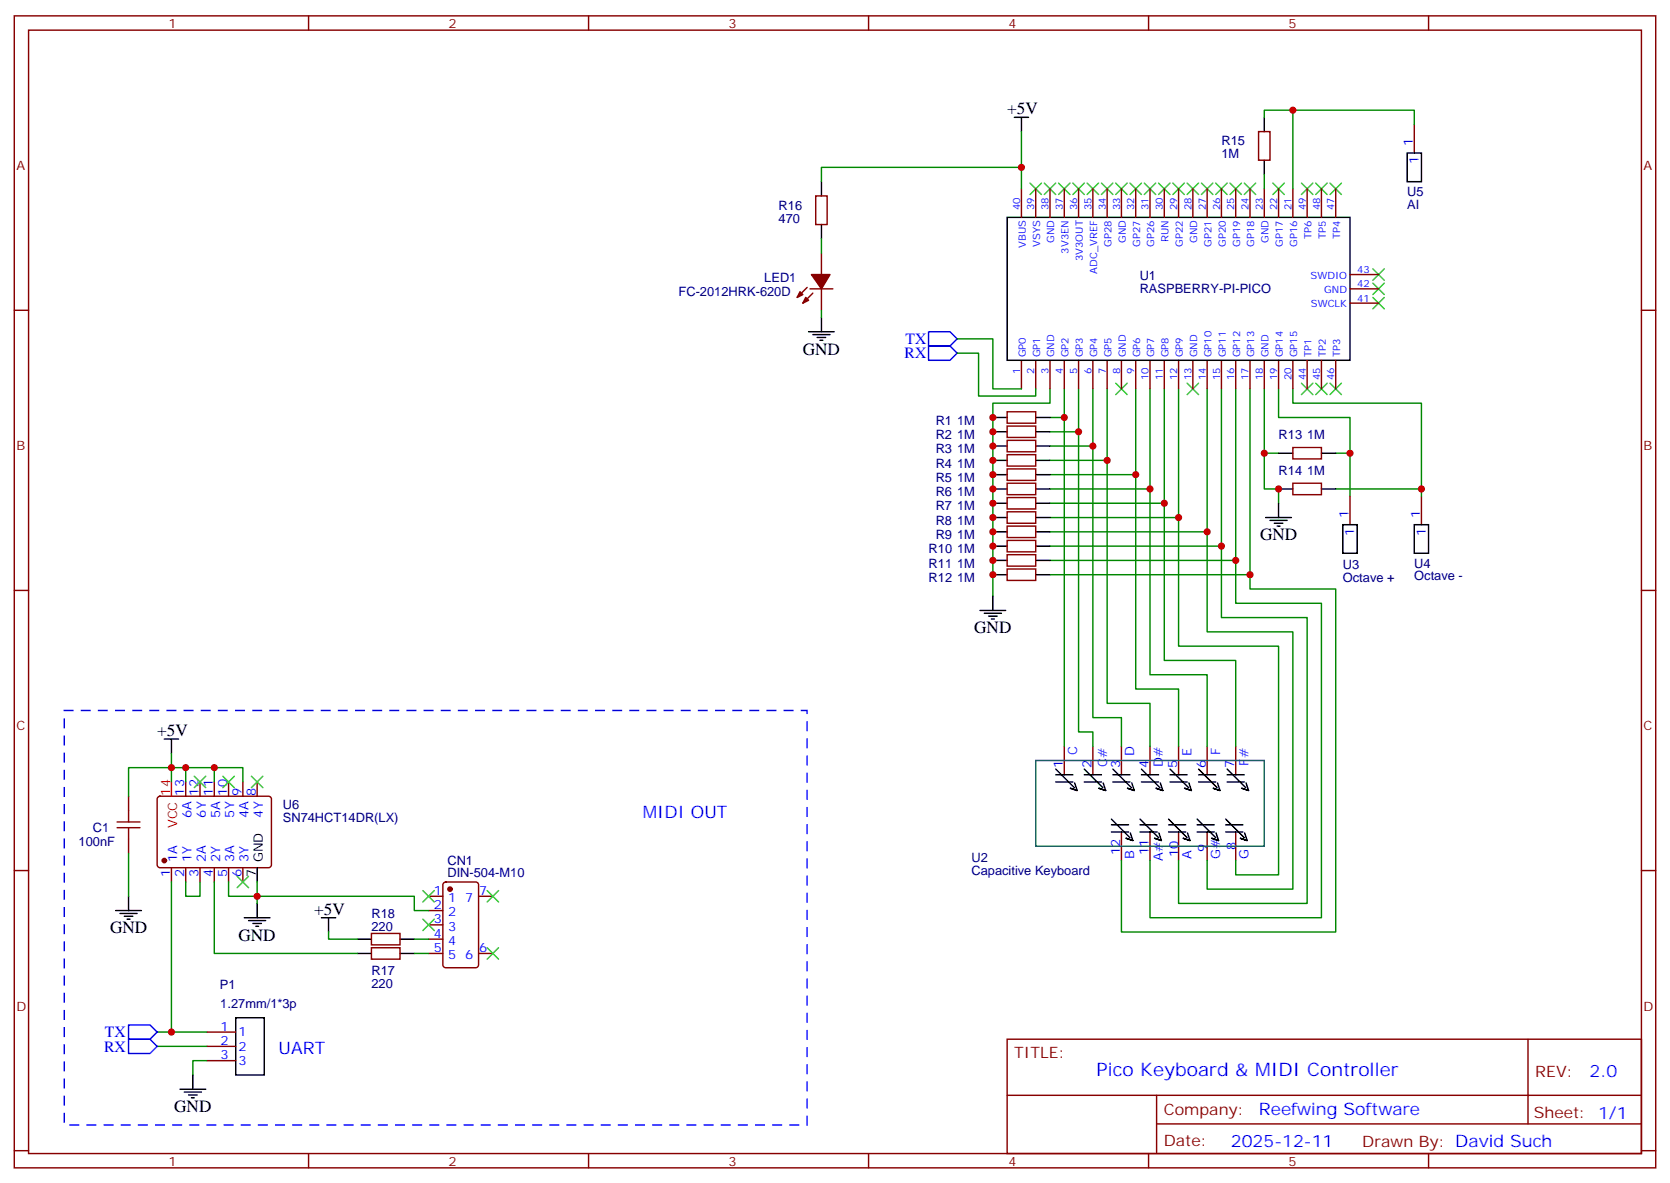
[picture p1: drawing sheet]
<svg xmlns="http://www.w3.org/2000/svg" width="412mm" height="292mm" viewBox="0 0 412 292" stroke-linecap="round" stroke-linejoin="round" font-family="sans-serif">
<g fill="none" stroke="#870000" stroke-width=".35">
<path d="M3.5 3.9h405.4v284.4h-405.4zM7.1 7.4h398.2v277.3h-398.2zM76.2 3.9v3.5M145.3 3.9v3.5M214.5 3.9v3.5M283.6 3.9v3.5M352.8 3.9v3.5M310.8 32.5h2.8v7h-2.8zM349.2 30.7v7.1M201.4 48.4h2.9v7h-2.9zM252.2 46.6v7.1M255.8 46.6v7.1"/>
<path d="M259.3 46.6v7.1M262.8 46.6v7.1M266.3 46.6v7.1M269.9 46.6v7.1M273.4 46.6v7.1M276.9 46.6v7.1M280.5 46.6v7.1M284 46.6v7.1M287.5 46.6v7.1M291 46.6v7.1M294.6 46.6v7.1M298.1 46.6v7.1"/>
<path d="M301.6 46.6v7.1M305.2 46.6v7.1M308.7 46.6v7.1M312.2 46.6v7.1M315.7 46.6v7.1M319.3 46.6v7.1M322.8 46.6v7.1M326.3 46.6v7.1M329.8 46.6v7.1M3.5 76.6h3.6M199.3 70.9l-2.5 2.5M200 71.3h5.7"/>
<path d="M200.7 72.4l-2.4 2.4M202.8 62.5v5.3M202.8 71.3v5.3M333.4 74.8h7M333.4 71.3h7M333.4 67.8h7M405.3 76.6h3.6M252.2 88.9v7.1M255.8 88.9v7.1M259.3 88.9v7.1M262.8 88.9v7.1M266.3 88.9v7.1"/>
<path d="M269.9 88.9v7.1M273.4 88.9v7.1M276.9 88.9v7.1M280.5 88.9v7.1M284 88.9v7.1M287.5 88.9v7.1M291 88.9v7.1M294.6 88.9v7.1M298.1 88.9v7.1M301.6 88.9v7.1M305.2 88.9v7.1M308.7 88.9v7.1"/>
<path d="M312.2 88.9v7.1M315.7 88.9v7.1M319.3 88.9v7.1M322.8 88.9v7.1M326.3 88.9v7.1M329.8 88.9v7.1M248.7 119.3h7.1v2.8h-7.1zM248.7 115.7h7.1v2.9h-7.1zM248.7 112.2h7.1v2.8h-7.1zM248.7 108.7h7.1v2.8h-7.1zM248.7 105.2h7.1v2.8h-7.1zM248.7 101.6h7.1v2.9h-7.1z"/>
<path d="M319.3 119.3h7v2.8h-7zM319.3 110.5h7v2.8h-7zM248.7 136.9h7.1v2.8h-7.1zM248.7 133.4h7.1v2.8h-7.1zM248.7 129.9h7.1v2.8h-7.1zM248.7 126.3h7.1v2.9h-7.1zM248.7 122.8h7.1v2.8h-7.1zM333.4 122.4v7.1M351 122.4v7.1M3.5 145.7h3.6M248.7 140.4h7.1v2.9h-7.1zM405.3 145.7h3.6"/>
<path d="M31.7 196.5v3.6M39 196.7l.5-.2h26.8a.71 .71 0 0 1 .7 .7v16.3a.76 .76 0 0 1-.7 .7h-26.8a.76 .76 0 0 1-.7-.7v-16.3zM45.9 193v3.5M49.4 193v3.5M52.9 193v3.5M56.4 193v3.5M60 193v3.5M63.5 193v3.5M262.8 184.2v7M269.9 184.2v7M276.9 184.2v7M284 184.2v7"/>
<path d="M291 184.2v7M298.1 184.2v7M305.2 184.2v7M3.5 214.9h3.6M31.7 207.1v3.5M42.3 214.2v3.5M45.9 214.2v3.5M49.4 214.2v3.5M52.9 214.2v3.5M56.4 214.2v3.5M60 214.2v3.5M109.6 217.9l.5-.2h7.4a.71 .71 0 0 1 .7 .7v19.8a.76 .76 0 0 1-.7 .7h-7.4a.76 .76 0 0 1-.7-.7v-19.8z"/>
<path d="M276.9 205.4v7M284 205.4v7M291 205.4v7M298.1 205.4v7M305.2 205.4v7M405.3 214.9h3.6M91.7 233.9h7.1v2.8h-7.1zM91.7 230.4h7.1v2.8h-7.1zM105.8 221.2h3.6M105.8 224.8h3.6M105.8 228.3h3.6M105.8 231.8h3.6"/>
<path d="M105.8 235.3h3.6M118.2 221.2h3.5M118.2 235.3h3.5M51.2 254.7h7M51.2 258.3h7M248.7 256.5h156.6v28.2h-156.6zM377.3 256.5v20.9M51.2 261.8h7M248.7 270.4h156.5M285.6 277.4h119.6M285.6 270.4v14.1M3.5 284h3.6"/>
<path d="M76.2 284.7v3.6M145.3 284.7v3.6M214.5 284.7v3.6M283.6 284.7v3.6M352.8 284.7v3.6M405.3 284h3.6"/>
</g>
<g fill="none" stroke="#000" stroke-width=".35">
<path d="M250.5 29h3.5M252.2 29v3.5M312.2 29v3.5M312.2 39.5v3.6M347.5 37.8h3.5v7h-3.5zM202.8 44.8v3.6M202.8 55.4v3.5M248.7 53.7h84.7v35.2h-84.7zM202.8 78.4v3.5M199.7 81.9h6.3M200.7 82.6h4.3M201.8 83.3h2.1"/>
<path d="M202.5 84h.7M245.2 117.2h3.5M245.2 113.6h3.5M245.2 110.1h3.5M245.2 106.6h3.5M245.2 103h3.5M255.8 117.2h3.5M255.8 113.6h3.5M255.8 110.1h3.5M255.8 106.6h3.5M255.8 103h3.5M315.7 111.9h3.6"/>
<path d="M326.3 111.9h3.5M245.2 120.7h3.5M245.2 127.7h3.5M245.2 138.3h3.5M245.2 134.8h3.5M245.2 131.3h3.5M245.2 124.2h3.5M255.8 120.7h3.5M255.8 127.7h3.5M255.8 138.3h3.5M255.8 134.8h3.5M255.8 131.3h3.5"/>
<path d="M255.8 124.2h3.5M312.6 127.7h6.3M313.6 128.4h4.3M314.7 129.2h2.1M315.4 129.9h.7M315.7 120.7h3.6M315.7 124.2v3.5M326.3 120.7h3.5M331.6 129.5h3.5v7.1h-3.5zM349.2 129.5h3.6v7.1h-3.6zM242 150.7h6.4M243.1 151.4h4.2"/>
<path d="M244.1 152.1h2.1M244.8 152.8h.7M245.2 141.9h3.5M245.2 147.1v3.6M255.8 141.9h3.5M40.6 182.4h3.5M42.3 182.4v3.5M260.7 191.2h4.2M260.7 193h4.2M260.7 189.8l4.6 4.6M265.4 193.3l.6 1.8-1.9-.6 1.9 .6M267.8 191.2h4.2"/>
<path d="M267.8 193h4.2M267.8 189.8l4.5 4.6M272.4 193.3l.6 1.8-1.8-.6 1.8 .6M274.8 191.2h4.2M274.8 193h4.2M274.8 189.8l4.6 4.6M279.5 193.3l.6 1.8-1.9-.6 1.9 .6M281.9 191.2h4.2M281.9 193h4.2M281.9 189.8l4.6 4.6M286.5 193.3l.7 1.8-1.9-.6 1.9 .6M288.9 191.2h4.3"/>
<path d="M288.9 193h4.3M288.9 189.8l4.6 4.6M293.6 193.3l.6 1.8-1.9-.6 1.9 .6M296 191.2h4.2M296 193h4.2M296 189.8l4.6 4.6M300.6 193.3l.7 1.8-1.9-.6 1.9 .6M303 191.2h4.3M303 193h4.3M303 189.8l4.6 4.6M307.7 193.3l.6 1.8-1.8-.6 1.8 .6M63.5 214.2v3.5"/>
<path d="M274.5 203.6h4.2M274.5 205.4h4.2M274.5 202.2l4.5 4.6M279.1 205.6l.7 1.9-1.9-.7 1.9 .7M281.5 203.6h4.3M281.5 205.4h4.3M281.5 202.2l4.6 4.6M286.2 205.6l.6 1.9-1.9-.7 1.9 .7M288.6 203.6h4.2M288.6 205.4h4.2M288.6 202.2l4.6 4.6M293.2 205.6l.7 1.9-1.9-.7 1.9 .7"/>
<path d="M295.6 203.6h4.3M295.6 205.4h4.3M295.6 202.2l4.6 4.6M300.3 205.6l.6 1.9-1.9-.7 1.9 .7M302.7 203.6h4.2M302.7 205.4h4.2M302.7 202.2l4.6 4.6M307.4 205.6l.6 1.9-1.9-.7 1.9 .7M28.6 224.8h6.3M29.6 225.5h4.3M30.7 226.2h2.1M31.4 226.9h.7"/>
<path d="M31.7 221.2v3.6M60.3 226.5h6.4M61.4 227.2h4.2M62.4 227.9h2.2M63.1 228.6h.8M63.5 223v3.5M79.4 226.5h3.5M81.1 226.5v3.5M88.2 235.3h3.5M88.2 231.8h3.5M98.8 235.3h3.5M98.8 231.8h3.5"/>
<path d="M58.2 251.2h7.1v14.1h-7.1zM44.4 268.9h6.4M45.5 269.6h4.2M46.6 270.3h2.1M47.3 271h.7M47.6 265.3v3.6"/>
</g>
<path d="M255.8 187.7h56.4v21.2h-56.4z" fill="none" stroke="#066" stroke-width=".35"/>
<g fill="none" stroke="#3c3" stroke-width=".35">
<path d="M254.4 45.2l2.8 2.8M257.2 45.2l-2.8 2.8M257.9 45.2l2.8 2.8M260.7 45.2l-2.8 2.8M261.4 45.2l2.8 2.8M264.2 45.2l-2.8 2.8M264.9 45.2l2.9 2.8M267.8 45.2l-2.9 2.8M268.5 45.2l2.8 2.8M271.3 45.2l-2.8 2.8M272 45.2l2.8 2.8M274.8 45.2l-2.8 2.8"/>
<path d="M275.5 45.2l2.8 2.8M278.3 45.2l-2.8 2.8M279 45.2l2.9 2.8M281.9 45.2l-2.9 2.8M282.6 45.2l2.8 2.8M285.4 45.2l-2.8 2.8M286.1 45.2l2.8 2.8M288.9 45.2l-2.8 2.8M289.6 45.2l2.9 2.8M292.5 45.2l-2.9 2.8M293.2 45.2l2.8 2.8M296 45.2l-2.8 2.8"/>
<path d="M296.7 45.2l2.8 2.8M299.5 45.2l-2.8 2.8M300.2 45.2l2.8 2.8M303 45.2l-2.8 2.8M303.7 45.2l2.9 2.8M306.6 45.2l-2.9 2.8M307.3 45.2l2.8 2.8M310.1 45.2l-2.8 2.8M314.3 45.2l2.8 2.8M317.1 45.2l-2.8 2.8M321.4 45.2l2.8 2.8M324.2 45.2l-2.8 2.8"/>
<path d="M324.9 45.2l2.8 2.8M327.7 45.2l-2.8 2.8M328.4 45.2l2.9 2.8M331.3 45.2l-2.9 2.8M339 66.4l2.8 2.8M339 69.9l2.8 2.8M339 73.4l2.8 2.8M341.8 66.4l-2.8 2.8M341.8 69.9l-2.8 2.8M341.8 73.4l-2.8 2.8M275.5 94.6l2.8 2.8M278.3 94.6l-2.8 2.8"/>
<path d="M293.2 94.6l2.8 2.8M296 94.6l-2.8 2.8M321.4 94.6l2.8 2.8M324.2 94.6l-2.8 2.8M324.9 94.6l2.8 2.8M327.7 94.6l-2.8 2.8M328.4 94.6l2.9 2.8M331.3 94.6l-2.9 2.8M48 191.6l2.8 2.8M50.8 191.6l-2.8 2.8M55 191.6l2.9 2.8M57.9 191.6l-2.9 2.8"/>
<path d="M62.1 191.6l2.8 2.8M64.9 191.6l-2.8 2.8M58.6 216.3l2.8 2.8M61.4 216.3l-2.8 2.8M104.4 219.8l2.8 2.8M107.2 219.8l-2.8 2.8M120.3 219.8l2.8 2.8M123.1 219.8l-2.8 2.8M104.4 226.9l2.8 2.8M107.2 226.9l-2.8 2.8M120.3 233.9l2.8 2.8M123.1 233.9l-2.8 2.8"/>
</g>
<g fill="none" stroke="#008700" stroke-width=".35">
<path d="M252.2 32.5v14.1M319.3 27.2h-7.1v1.8M349.2 30.7v-3.5h-29.9v19.4M202.8 58.9v3.6M252.2 41.3h-49.4v3.5M312.2 43.1v3.5M202.8 76.6v1.8M236.4 83.6h8.8v12.4h7M236.4 87.2h5.3v10.6h14.1v-1.8M259.3 96v3.5h-14.1v47.6M262.8 96v88.2M266.3 96v84.7h3.6v3.5"/>
<path d="M269.9 96v81.1h7v7.1M273.4 96v77.6h10.6v10.6M280.5 96v74.1h10.5v14.1M284 96v70.5h14.1v17.7M287.5 96v67h17.7v21.2M291 96v63.5h24.7v56.4h-10.5v-3.5M298.1 96v60h21.2v63.5h-21.2v-7.1M301.6 96v56.4h21.2v70.6h-31.8v-10.6M305.2 96v52.9h21.1v77.6h-42.3v-14.1M308.7 96v49.4h21.1v84.6h-52.9v-17.6M312.2 96v15.9h3.5M315.7 96v7h17.7v19.4"/>
<path d="M319.3 96v3.5h31.7v22.9M259.3 117.2h21.2M259.3 113.6h14.1M259.3 110.1h10.6M259.3 106.6h7M259.3 103h3.5M312.2 111.9v8.8h3.5v3.5M329.8 111.9h3.6M259.3 120.7h24.7M259.3 138.3h45.9M259.3 134.8h42.3M259.3 131.3h38.8"/>
<path d="M259.3 127.7h31.7M259.3 124.2h28.2M329.8 120.7h21.2M259.3 141.9h49.4M42.3 185.9v7.1M45.9 193v-3.5h-14.2v7M45.9 189.5h7v3.5M52.9 189.5h7.1v3.5M31.7 210.6v10.6M42.3 217.7v37M45.9 217.7v3.5h3.5v-3.5M52.9 217.7v17.6h35.3"/>
<path d="M56.4 217.7v3.5h45.9v3.6h3.5M63.5 217.7v5.3M81.1 230v1.8h7.1M102.3 231.8h3.5M102.3 235.3h3.5M38.8 258.3h12.4M38.8 254.7h12.4M51.2 261.8h-3.6v3.5"/>
</g>
<g fill="#870000" stroke="#870000" stroke-width=".35">
<path d="M199 73.4l.7 .7-1.4 .7z"/>
<path d="M197.6 72l.7 .7-1.5 .7z"/>
<path d="M200.4 67.8h4.6l-2.2 3.5z"/>
<circle cx="40.6" cy="212.4" r=".53"/>
<circle cx="111.1" cy="219.5" r=".53"/>
</g>
<path d="M42.3 193v3.5" fill="none" stroke="#f00" stroke-width=".35"/>
<path d="M229.3 81.9h5.3l1.8 1.7-1.8 1.8h-5.3zM229.3 85.4h5.3l1.8 1.8-1.8 1.7h-5.3zM31.7 256.5h5.3l1.8 1.8-1.8 1.7h-5.3zM31.7 253h5.3l1.8 1.7-1.8 1.8h-5.3z" fill="none" stroke="#00f" stroke-width=".35"/>
<path d="M15.9 175.4h183.4v102.3h-183.4z" fill="none" stroke="#00f" stroke-width=".35" stroke-dasharray="2.1 2.1"/>
<path d="M28.9 202.9h5.7M28.9 204.3h5.7M31.7 200.1v2.8M31.7 204.3v2.8" fill="none" stroke="#a10000" stroke-width=".35"/>
<g fill="#c00">
<circle cx="351" cy="120.7" r=".88"/>
<circle cx="315.7" cy="120.7" r=".88"/>
<circle cx="312.2" cy="111.9" r=".88"/>
<circle cx="333.4" cy="111.9" r=".88"/>
<circle cx="245.2" cy="141.9" r=".88"/>
<circle cx="245.2" cy="138.3" r=".88"/>
<circle cx="245.2" cy="134.8" r=".88"/>
<circle cx="245.2" cy="131.3" r=".88"/>
<circle cx="245.2" cy="127.7" r=".88"/>
<circle cx="245.2" cy="124.2" r=".88"/>
<circle cx="245.2" cy="120.7" r=".88"/>
<circle cx="245.2" cy="117.2" r=".88"/>
<circle cx="245.2" cy="113.6" r=".88"/>
<circle cx="245.2" cy="110.1" r=".88"/>
<circle cx="308.7" cy="141.9" r=".88"/>
<circle cx="305.2" cy="138.3" r=".88"/>
<circle cx="301.6" cy="134.8" r=".88"/>
<circle cx="298.1" cy="131.3" r=".88"/>
<circle cx="291" cy="127.7" r=".88"/>
<circle cx="287.5" cy="124.2" r=".88"/>
<circle cx="284" cy="120.7" r=".88"/>
<circle cx="280.5" cy="117.2" r=".88"/>
<circle cx="273.4" cy="113.6" r=".88"/>
<circle cx="269.9" cy="110.1" r=".88"/>
<circle cx="245.2" cy="106.6" r=".88"/>
<circle cx="266.3" cy="106.6" r=".88"/>
<circle cx="262.8" cy="103" r=".88"/>
<circle cx="245.2" cy="103" r=".88"/>
<circle cx="319.3" cy="27.2" r=".88"/>
<circle cx="252.2" cy="41.3" r=".88"/>
<circle cx="42.3" cy="254.7" r=".88"/>
<circle cx="42.3" cy="189.5" r=".88"/>
<circle cx="45.9" cy="189.5" r=".88"/>
<circle cx="52.9" cy="189.5" r=".88"/>
<circle cx="63.5" cy="221.2" r=".88"/>
</g>
<text font-size="4.6" fill="#00f" x="270.8" y="265.5">Pico Keyboard &amp; MIDI Controller</text>
<g font-size="4.2">
<text x="248.7" y="28.3">+5V</text>
<text x="198.3" y="87.5">GND</text>
<text x="311.1" y="133.4">GND</text>
<text x="240.6" y="156.3">GND</text>
<text x="38.8" y="181.7">+5V</text>
<text x="77.6" y="225.8">+5V</text>
<text x="27.2" y="230.4">GND</text>
<text x="58.9" y="232.2">GND</text>
<text x="43" y="274.5">GND</text>
</g>
<g font-size="4.2" fill="#00f">
<text x="158.7" y="201.8">MIDI OUT</text>
<text x="68.8" y="260">UART</text>
<text x="392.5" y="265.8">2.0</text>
<text x="310.9" y="275.3">Reefwing Software</text>
<text x="304" y="283.1">2025-12-11</text>
</g>
<g font-size="3.9" fill="#00f">
<text x="223.4" y="88.4">RX</text>
<text x="223.6" y="84.9">TX</text>
<text x="25.9" y="256">TX</text>
<text x="25.7" y="259.5">RX</text>
</g>
<g font-size="3.9" fill="#800">
<text x="250.5" y="261.1">TITLE:</text>
<text x="379.1" y="265.8">REV:</text>
<text x="287.4" y="275.3">Company:</text>
<text x="378.7" y="275.9">Sheet: 1/1</text>
<text x="287.4" y="283">Date:</text>
<text x="336.4" y="283.1">Drawn By: David Such</text>
</g>
<g font-size="3.2" fill="#800">
<text x="41.6" y="6.9">1</text>
<text x="110.8" y="6.9">2</text>
<text x="179.9" y="6.9">3</text>
<text x="249.1" y="6.9">4</text>
<text x="318.2" y="6.9">5</text>
<text x="4.1" y="42">A</text>
<text x="405.9" y="42">A</text>
<text x="4.1" y="111.2">B</text>
<text x="405.9" y="111.2">B</text>
<text x="4.1" y="180.3">C</text>
<text x="405.9" y="180.3">C</text>
<text x="4.1" y="249.4">D</text>
<text x="405.9" y="249.4">D</text>
<text x="41.6" y="287.7">1</text>
<text x="110.8" y="287.7">2</text>
<text x="179.9" y="287.7">3</text>
<text x="249.1" y="287.7">4</text>
<text x="318.2" y="287.7">5</text>
</g>
<g font-size="3.2" fill="#000080">
<text x="301.6" y="35.7">R15</text>
<text x="301.6" y="38.9">1M</text>
<text x="192.3" y="51.9">R16</text>
<text x="347.5" y="51.5">AI</text>
<text x="347.5" y="48.4">U5</text>
<text x="192.3" y="55.1">470</text>
<text x="188.7" y="69.5">LED1</text>
<text x="281.4" y="69.2">U1</text>
<text x="167.6" y="73.1">FC-2012HRK-620D</text>
<text x="281.4" y="72.4">RASPBERRY-PI-PICO</text>
<text x="231.1" y="104.8">R1</text>
<text x="236.4" y="104.8">1M</text>
<text x="231.1" y="111.9">R3</text>
<text x="231.1" y="108.3">R2</text>
<text x="236.4" y="111.9">1M</text>
<text x="236.4" y="108.3">1M</text>
<text x="315.7" y="108.3">R13</text>
<text x="322.8" y="108.3">1M</text>
<text x="231.1" y="118.9">R5</text>
<text x="231.1" y="115.4">R4</text>
<text x="236.4" y="118.9">1M</text>
<text x="236.4" y="115.4">1M</text>
<text x="315.7" y="117.2">R14</text>
<text x="322.8" y="117.2">1M</text>
<text x="231.1" y="126">R7</text>
<text x="231.1" y="122.4">R6</text>
<text x="236.4" y="126">1M</text>
<text x="236.4" y="122.4">1M</text>
<text x="231.1" y="129.5">R8</text>
<text x="236.4" y="129.5">1M</text>
<text x="229.3" y="136.6">R10</text>
<text x="231.1" y="133">R9</text>
<text x="236.4" y="136.6">1M</text>
<text x="236.4" y="133">1M</text>
<text x="229.3" y="143.6">R12</text>
<text x="229.3" y="140.1">R11</text>
<text x="236.4" y="143.6">1M</text>
<text x="236.4" y="140.1">1M</text>
<text x="331.6" y="143.6">Octave +</text>
<text x="331.6" y="140.4">U3</text>
<text x="349.2" y="143.3">Octave -</text>
<text x="349.2" y="140.1">U4</text>
<text x="69.8" y="203">SN74HCT14DR(LX)</text>
<text x="69.8" y="199.8">U6</text>
<text x="19.4" y="208.9">100nF</text>
<text x="22.9" y="205.4">C1</text>
<text x="110.5" y="213.4">CN1</text>
<text x="239.9" y="215.9">Capacitive Keyboard</text>
<text x="239.9" y="212.7">U2</text>
<text x="110.5" y="216.6">DIN-504-M10</text>
<text x="91.7" y="226.5">R18</text>
<text x="91.7" y="229.7">220</text>
<text x="54.3" y="244.2">P1</text>
<text x="91.7" y="243.8">220</text>
<text x="91.7" y="240.6">R17</text>
<text x="54.4" y="248.8">1.27mm/1*3p</text>
</g>
<g font-size="3.2" fill="#00f">
<text x="348.9" y="36" transform="rotate(-90 348.9 36)">1</text>
<text x="350.3" y="40.5" transform="rotate(-90 350.3 40.5)">1</text>
<text x="333" y="127.7" transform="rotate(-90 333 127.7)">1</text>
<text x="350.7" y="127.7" transform="rotate(-90 350.7 127.7)">1</text>
<text x="334.4" y="132.2" transform="rotate(-90 334.4 132.2)">1</text>
<text x="352.1" y="132.2" transform="rotate(-90 352.1 132.2)">1</text>
<text x="262.5" y="189.5" transform="rotate(-90 262.5 189.5)">1</text>
<text x="266" y="186.4" transform="rotate(-90 266 186.4)">C</text>
<text x="269.5" y="189.5" transform="rotate(-90 269.5 189.5)">2</text>
<text x="273.4" y="189.3" transform="rotate(-90 273.4 189.3)">C#</text>
<text x="276.6" y="189.5" transform="rotate(-90 276.6 189.5)">3</text>
<text x="280.1" y="186.6" transform="rotate(-90 280.1 186.6)">D</text>
<text x="283.6" y="189.5" transform="rotate(-90 283.6 189.5)">4</text>
<text x="287.2" y="189.2" transform="rotate(-90 287.2 189.2)">D#</text>
<text x="290.7" y="189.5" transform="rotate(-90 290.7 189.5)">5</text>
<text x="294.2" y="186.5" transform="rotate(-90 294.2 186.5)">E</text>
<text x="297.7" y="189.5" transform="rotate(-90 297.7 189.5)">6</text>
<text x="301.3" y="186.4" transform="rotate(-90 301.3 186.4)">F</text>
<text x="304.8" y="189.5" transform="rotate(-90 304.8 189.5)">7</text>
<text x="308.3" y="189" transform="rotate(-90 308.3 189)">F#</text>
<text x="45.5" y="196.4" transform="rotate(-90 45.5 196.4)">13</text>
<text x="49" y="196.4" transform="rotate(-90 49 196.4)">12</text>
<text x="52.6" y="196.4" transform="rotate(-90 52.6 196.4)">11</text>
<text x="56.1" y="196.4" transform="rotate(-90 56.1 196.4)">10</text>
<text x="59.6" y="196.4" transform="rotate(-90 59.6 196.4)">9</text>
<text x="63.1" y="196.4" transform="rotate(-90 63.1 196.4)">8</text>
<text x="47.3" y="202" transform="rotate(-90 47.3 202)">6A</text>
<text x="50.8" y="201.8" transform="rotate(-90 50.8 201.8)">6Y</text>
<text x="54.3" y="202" transform="rotate(-90 54.3 202)">5A</text>
<text x="57.9" y="201.8" transform="rotate(-90 57.9 201.8)">5Y</text>
<text x="61.4" y="202" transform="rotate(-90 61.4 202)">4A</text>
<text x="64.9" y="201.8" transform="rotate(-90 64.9 201.8)">4Y</text>
<text x="305.2" y="209.8" transform="rotate(-90 305.2 209.8)">8</text>
<text x="43.7" y="212.9" transform="rotate(-90 43.7 212.9)">1A</text>
<text x="47.3" y="212.9" transform="rotate(-90 47.3 212.9)">1Y</text>
<text x="50.8" y="212.9" transform="rotate(-90 50.8 212.9)">2A</text>
<text x="54.3" y="212.9" transform="rotate(-90 54.3 212.9)">2Y</text>
<text x="57.9" y="212.9" transform="rotate(-90 57.9 212.9)">3A</text>
<text x="61.4" y="212.9" transform="rotate(-90 61.4 212.9)">3Y</text>
<text x="276.6" y="211.1" transform="rotate(-90 276.6 211.1)">12</text>
<text x="280.1" y="212.1" transform="rotate(-90 280.1 212.1)">B</text>
<text x="283.6" y="211.1" transform="rotate(-90 283.6 211.1)">11</text>
<text x="287.2" y="212.4" transform="rotate(-90 287.2 212.4)">A#</text>
<text x="291" y="211.5" transform="rotate(-90 291 211.5)">10</text>
<text x="294.2" y="212.1" transform="rotate(-90 294.2 212.1)">A</text>
<text x="298.1" y="210.2" transform="rotate(-90 298.1 210.2)">9</text>
<text x="301.3" y="212.1" transform="rotate(-90 301.3 212.1)">G#</text>
<text x="308.3" y="212.1" transform="rotate(-90 308.3 212.1)">G</text>
<text x="42" y="216.4" transform="rotate(-90 42 216.4)">1</text>
<text x="45.5" y="216.4" transform="rotate(-90 45.5 216.4)">2</text>
<text x="49" y="216.4" transform="rotate(-90 49 216.4)">3</text>
<text x="52.6" y="216.4" transform="rotate(-90 52.6 216.4)">4</text>
<text x="56.1" y="216.4" transform="rotate(-90 56.1 216.4)">5</text>
<text x="59.6" y="216.4" transform="rotate(-90 59.6 216.4)">6</text>
<text x="107.2" y="220.9">1</text>
<text x="118.4" y="220.9">7</text>
<text x="107.2" y="224.4">2</text>
<text x="107.2" y="227.9">3</text>
<text x="110.7" y="222.6">1</text>
<text x="110.7" y="226.2">2</text>
<text x="114.9" y="222.6">7</text>
<text x="107.2" y="231.5">4</text>
<text x="110.7" y="229.7">3</text>
<text x="110.7" y="233.2">4</text>
<text x="107.2" y="235">5</text>
<text x="110.7" y="236.7">5</text>
<text x="114.9" y="236.7">6</text>
<text x="118.4" y="235">6</text>
<text x="54.4" y="254.4">1</text>
<text x="54.4" y="257.9">2</text>
<text x="58.9" y="255.8">1</text>
<text x="54.4" y="261.4">3</text>
<text x="58.9" y="259.3">2</text>
<text x="58.9" y="262.9">3</text>
</g>
<g font-size="3.2" fill="#f00">
<text x="42" y="196.4" transform="rotate(-90 42 196.4)">14</text>
<text x="43.7" y="204.4" transform="rotate(-90 43.7 204.4)">VCC</text>
</g>
<g font-size="3.2">
<text x="64.9" y="212.9" transform="rotate(-90 64.9 212.9)">GND</text>
<text x="63.1" y="216.4" transform="rotate(-90 63.1 216.4)">7</text>
</g>
<g font-size="2.5" fill="#00f">
<text x="251.9" y="51.9" transform="rotate(-90 251.9 51.9)">40</text>
<text x="255.4" y="51.9" transform="rotate(-90 255.4 51.9)">39</text>
<text x="258.9" y="51.9" transform="rotate(-90 258.9 51.9)">38</text>
<text x="262.5" y="51.9" transform="rotate(-90 262.5 51.9)">37</text>
<text x="266" y="51.9" transform="rotate(-90 266 51.9)">36</text>
<text x="269.5" y="51.9" transform="rotate(-90 269.5 51.9)">35</text>
<text x="273" y="51.9" transform="rotate(-90 273 51.9)">34</text>
<text x="276.6" y="51.9" transform="rotate(-90 276.6 51.9)">33</text>
<text x="280.1" y="51.9" transform="rotate(-90 280.1 51.9)">32</text>
<text x="283.6" y="51.9" transform="rotate(-90 283.6 51.9)">31</text>
<text x="287.2" y="51.9" transform="rotate(-90 287.2 51.9)">30</text>
<text x="290.7" y="51.9" transform="rotate(-90 290.7 51.9)">29</text>
<text x="294.2" y="51.9" transform="rotate(-90 294.2 51.9)">28</text>
<text x="297.7" y="51.9" transform="rotate(-90 297.7 51.9)">27</text>
<text x="301.3" y="51.9" transform="rotate(-90 301.3 51.9)">26</text>
<text x="304.8" y="51.9" transform="rotate(-90 304.8 51.9)">25</text>
<text x="308.3" y="51.9" transform="rotate(-90 308.3 51.9)">24</text>
<text x="311.9" y="51.9" transform="rotate(-90 311.9 51.9)">23</text>
<text x="315.4" y="51.9" transform="rotate(-90 315.4 51.9)">22</text>
<text x="318.9" y="51.9" transform="rotate(-90 318.9 51.9)">21</text>
<text x="322.4" y="51.9" transform="rotate(-90 322.4 51.9)">49</text>
<text x="326" y="51.9" transform="rotate(-90 326 51.9)">48</text>
<text x="329.5" y="51.9" transform="rotate(-90 329.5 51.9)">47</text>
<text x="288.6" y="59.7" transform="rotate(-90 288.6 59.7)">RUN</text>
<text x="323.8" y="58.9" transform="rotate(-90 323.8 58.9)">TP6</text>
<text x="327.4" y="58.9" transform="rotate(-90 327.4 58.9)">TP5</text>
<text x="330.9" y="58.9" transform="rotate(-90 330.9 58.9)">TP4</text>
<text x="253.3" y="61.2" transform="rotate(-90 253.3 61.2)">VBUS</text>
<text x="256.8" y="60.9" transform="rotate(-90 256.8 60.9)">VSYS</text>
<text x="260.3" y="60" transform="rotate(-90 260.3 60)">GND</text>
<text x="263.9" y="62.6" transform="rotate(-90 263.9 62.6)">3V3EN</text>
<text x="267.4" y="64.5" transform="rotate(-90 267.4 64.5)">3V3OUT</text>
<text x="274.5" y="60.9" transform="rotate(-90 274.5 60.9)">GP28</text>
<text x="278" y="60" transform="rotate(-90 278 60)">GND</text>
<text x="281.5" y="60.9" transform="rotate(-90 281.5 60.9)">GP27</text>
<text x="285" y="60.9" transform="rotate(-90 285 60.9)">GP26</text>
<text x="292.1" y="60.9" transform="rotate(-90 292.1 60.9)">GP22</text>
<text x="295.6" y="60" transform="rotate(-90 295.6 60)">GND</text>
<text x="299.2" y="60.9" transform="rotate(-90 299.2 60.9)">GP21</text>
<text x="302.7" y="60.9" transform="rotate(-90 302.7 60.9)">GP20</text>
<text x="306.2" y="60.9" transform="rotate(-90 306.2 60.9)">GP19</text>
<text x="309.7" y="60.9" transform="rotate(-90 309.7 60.9)">GP18</text>
<text x="313.3" y="60" transform="rotate(-90 313.3 60)">GND</text>
<text x="316.8" y="60.9" transform="rotate(-90 316.8 60.9)">GP17</text>
<text x="320.3" y="60.9" transform="rotate(-90 320.3 60.9)">GP16</text>
<text x="270.9" y="67.6" transform="rotate(-90 270.9 67.6)">ADC_VREF</text>
<text x="323.7" y="68.8">SWDIO</text>
<text x="335.1" y="70.9">42</text>
<text x="335.1" y="67.4">43</text>
<text x="323.7" y="75.9">SWCLK</text>
<text x="327" y="72.4">GND</text>
<text x="335.1" y="74.5">41</text>
<text x="253.3" y="88.2" transform="rotate(-90 253.3 88.2)">GP0</text>
<text x="256.8" y="88.2" transform="rotate(-90 256.8 88.2)">GP1</text>
<text x="260.3" y="88.2" transform="rotate(-90 260.3 88.2)">GND</text>
<text x="263.9" y="88.2" transform="rotate(-90 263.9 88.2)">GP2</text>
<text x="267.4" y="88.2" transform="rotate(-90 267.4 88.2)">GP3</text>
<text x="270.9" y="88.2" transform="rotate(-90 270.9 88.2)">GP4</text>
<text x="274.5" y="88.2" transform="rotate(-90 274.5 88.2)">GP5</text>
<text x="278" y="88.2" transform="rotate(-90 278 88.2)">GND</text>
<text x="281.5" y="88.2" transform="rotate(-90 281.5 88.2)">GP6</text>
<text x="285" y="88.2" transform="rotate(-90 285 88.2)">GP7</text>
<text x="288.6" y="88.2" transform="rotate(-90 288.6 88.2)">GP8</text>
<text x="292.1" y="88.2" transform="rotate(-90 292.1 88.2)">GP9</text>
<text x="295.6" y="88.2" transform="rotate(-90 295.6 88.2)">GND</text>
<text x="299.2" y="88.2" transform="rotate(-90 299.2 88.2)">GP10</text>
<text x="302.7" y="88.2" transform="rotate(-90 302.7 88.2)">GP11</text>
<text x="306.2" y="88.2" transform="rotate(-90 306.2 88.2)">GP12</text>
<text x="309.7" y="88.2" transform="rotate(-90 309.7 88.2)">GP13</text>
<text x="313.3" y="88.2" transform="rotate(-90 313.3 88.2)">GND</text>
<text x="316.8" y="88.2" transform="rotate(-90 316.8 88.2)">GP14</text>
<text x="320.3" y="88.2" transform="rotate(-90 320.3 88.2)">GP15</text>
<text x="323.8" y="88.2" transform="rotate(-90 323.8 88.2)">TP1</text>
<text x="327.4" y="88.2" transform="rotate(-90 327.4 88.2)">TP2</text>
<text x="330.9" y="88.2" transform="rotate(-90 330.9 88.2)">TP3</text>
<text x="251.9" y="92.3" transform="rotate(-90 251.9 92.3)">1</text>
<text x="255.4" y="92.3" transform="rotate(-90 255.4 92.3)">2</text>
<text x="258.9" y="92.3" transform="rotate(-90 258.9 92.3)">3</text>
<text x="262.5" y="92.3" transform="rotate(-90 262.5 92.3)">4</text>
<text x="266" y="92.3" transform="rotate(-90 266 92.3)">5</text>
<text x="269.5" y="92.3" transform="rotate(-90 269.5 92.3)">6</text>
<text x="273" y="92.3" transform="rotate(-90 273 92.3)">7</text>
<text x="276.6" y="92.3" transform="rotate(-90 276.6 92.3)">8</text>
<text x="280.1" y="92.3" transform="rotate(-90 280.1 92.3)">9</text>
<text x="283.6" y="93.8" transform="rotate(-90 283.6 93.8)">10</text>
<text x="287.2" y="93.8" transform="rotate(-90 287.2 93.8)">11</text>
<text x="290.7" y="93.8" transform="rotate(-90 290.7 93.8)">12</text>
<text x="294.2" y="93.8" transform="rotate(-90 294.2 93.8)">13</text>
<text x="297.7" y="93.8" transform="rotate(-90 297.7 93.8)">14</text>
<text x="301.3" y="93.8" transform="rotate(-90 301.3 93.8)">15</text>
<text x="304.8" y="93.8" transform="rotate(-90 304.8 93.8)">16</text>
<text x="308.3" y="93.8" transform="rotate(-90 308.3 93.8)">17</text>
<text x="311.9" y="93.8" transform="rotate(-90 311.9 93.8)">18</text>
<text x="315.4" y="93.8" transform="rotate(-90 315.4 93.8)">19</text>
<text x="318.9" y="93.8" transform="rotate(-90 318.9 93.8)">20</text>
<text x="322.4" y="93.8" transform="rotate(-90 322.4 93.8)">44</text>
<text x="326" y="93.8" transform="rotate(-90 326 93.8)">45</text>
<text x="329.5" y="93.8" transform="rotate(-90 329.5 93.8)">46</text>
</g>
</svg>
